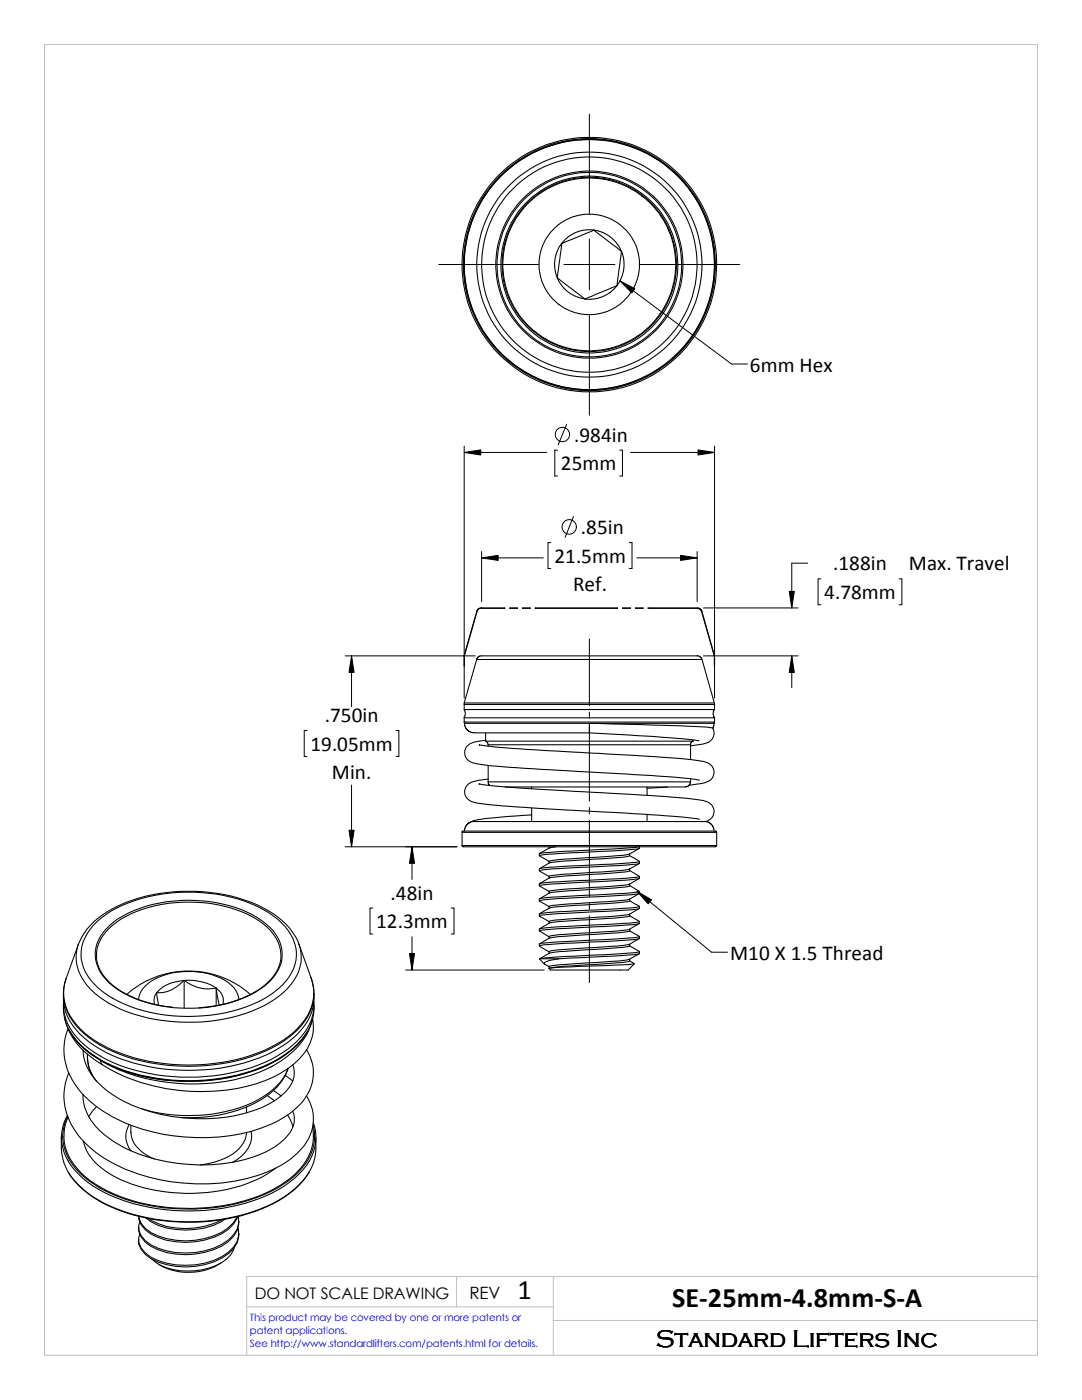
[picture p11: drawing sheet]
<svg xmlns="http://www.w3.org/2000/svg" width="216mm" height="279mm" viewBox="0 0 216 279" stroke-linecap="round" stroke-linejoin="round" font-family="sans-serif">
<path d="M8.9 8.9h198.1v261.6h-198.1zM91.1 254.8v6M110.4 254.8v15.7M207 254.8h-157.8v15.7M49.2 260.8h61.2M110.4 263.5h96.6" fill="none" stroke="#c0c0c0" stroke-width=".2"/>
<g fill="none" stroke="#000" stroke-width=".21">
<path d="M128.1 39.1l1.3 1.1 1.2 1.2 1 1.3 1 1.6 1.3 2.7 .8 3.3 .1 3-.3 3.1-.6 1.9-.8 2.1-1.7 2.7-2.5 2.6-1.3 1.1-1.6 1-2.7 1.2-3.3 .9-2.9 .1-3.2-.4-1.8-.5-2.2-.9-2.7-1.6-2.6-2.5-1.1-1.3-1-1.6-1.2-2.7-.8-3.3-.2-2.9 .4-3.2 .5-1.8 .9-2.2 1.7-2.7 2.4-2.6 1.3-1.1 1.6-1 2.7-1.2 3.3-.8 3-.2 1.9 .2 2 .4 3.2 1.2 2.9 1.8M111.2 55.5l5.5 4.2M111.2 55.5l1 1.7 1.1 1.1 1.7 .9 1.7 .4M112.1 48.6l-.5 .6-.5 1.1-.4 1.6v2l.5 1.5M112.1 48.6l-.9 6.9M118.4 45.9l1.7 .4 1.8 1.1 1.5 1.5 .6 1.3M118.5 45.9l-6.4 2.7M118.5 45.9h-1.8l-1.6 .4-1.8 1-1.2 1.3M118.5 45.9l5.5 4.3M123.1 57l-1.3 1.3-1.6 .9-1.5 .4-2 .1M123.1 57l-6.4 2.7M124 50.2l-.9 6.8"/>
<path d="M124 50.1l.5 1.6v2.1l-.4 1.4-1 1.8M111.5 60.7l-1.3-1.1-1.2-1.6-.9-1.9-.5-2.1v-2l.3-1.9 .7-1.9 1.1-1.6 1.7-1.8 1.2-.8 1.9-.8 1.9-.4h2l1.9 .3 1.8 .7 1.7 1.1 1.7 1.7 .8 1.2 .8 1.9 .5 1.9v2l-.3 1.9-.8 1.8-1 1.7-1.8 1.7-1.2 .8-1.8 .8-1.9 .4-2 .1-1.9-.4-1.9-.7-1.5-1M95.1 131.6l-2.5 8.7M95.1 131.6h45M96.1 121.4l-.6 .1-.3 .5-2.5 8.8-.1 2.1v-2.1l2.6-9.1 .6-.4h4.9l-4.6 .1M101.7 121.3l1.6 .1zM104.3 121.3l1.5 .1zM106.8 121.3l16.4 .1zM124.2 121.3l1.6 .1zM126.8 121.3l1.5 .1zM139.1 130.9h-43.3l-.6 .4-.1 .3M139.1 130.9l.6 .1 .4 .6"/>
<path d="M140.1 131.6l2.4 8.7M142.5 131l-2.5-9-.4-.5-10.3-.2h10.1l.3 .2 .4 .5 2.4 8.8v2.1l.1-1.9M92.6 144.1l.3 .3M92.6 141.6l.2 1-.2 .6M92.6 144.1h50M92.6 140.6h50M92.6 140.3h49.9M92.6 140.3v1.3M94.6 146.3h23M95.6 156.5h.1a356.8 356.8 0 0 0 24.3 1.7 193.7 193.7 0 0 1 20.6 1.7 2.07 2.07 0 0 1 1.9 1.9 2.07 2.07 0 0 1-1.7 2.2M95.7 148.7a128.5 128.5 0 0 0 14.7 1.2l10.4 .6a209.2 209.2 0 0 1 19.4 1.4 2.25 2.25 0 0 1 2 3.3 4 4 0 0 1-3 1.3l-1.7 .2M96.9 147.7a5.2 5.2 0 0 0-3.9 1.4 2.12 2.12 0 0 0 1.7 3.2l.4 .1a335.7 335.7 0 0 0 24.3 1.8h.9a232.8 232.8 0 0 1 18.8 1.4l.5 .1"/>
<path d="M96.9 147.9l.3 .2 .2 .5M96.9 147.9h41.4M96.9 146.3v1.6M97.4 155.5l-1.7 .2a3.3 3.3 0 0 0-2.7 1.4 2.15 2.15 0 0 0 1.6 3l.4 .1a398.4 398.4 0 0 0 26.6 1.9 200.8 200.8 0 0 1 18 1.4M97.4 156l.1 .4 .2 .3M97.4 148.6h40.4M97.4 156h40.4M97.4 148.6v.3M97.4 152.7v3.3M106.1 157.1v.3M117.6 144.4h-24.9l.1 .7 .6 .7 .6 .4h.6M117.6 144.4h24.9l-.3 .9a16.6 16.6 0 0 0-4.7-.4z"/>
<path d="M117.6 146.3a282.9 282.9 0 0 1 21.8 1.5M117.6 144.4v1.9M129.1 157.1v1.7M133.2 157.1l-4.1 .2M137.8 156l-.3 .7-.7 .4h-36M137.8 148.6v3M137.8 155.4v.6M138.3 147.9l-.4 .2-.1 .5M138.3 147.7v.2M142.2 145.3a2.25 2.25 0 0 1-2 3.2l-2.4 .3M142.5 141.6l-.2 .9 .3 .8M142.5 140.3l.1 .3"/>
<path d="M142.6 144.1l-.3 .3M142.6 143.3h-50v.8M142.6 140.6v1h-50M142.6 143.3v.8M92.2 166.1l.1-.2h50.6l.1 .2M92.2 168.7l.3 .3h50.2l.3-.3M92.2 166.1h50.8M92.2 166.1v2.6M92.2 168.7h50.8M92.7 165.9l.1-.6 .3-.7 .5-.4 .6-.2h46.8l.6 .2 .5 .4 .3 .7 .1 .6M106.1 162.6l-6.1 .5a23.6 23.6 0 0 0-6.1 .9l-.6 .4M106.1 161.2v2.8"/>
<path d="M107.6 173.8l2 1.1M107.6 179.8l2 1.1M107.6 173.4v.4M107.7 170.8l1.9 1.1M107.7 176.8l1.9 1.1M107.7 176.4l2.7-.4 10-.5a43 43 0 0 0 7.2-.6v.4a20.8 20.8 0 0 1-5.7 .5l-7.6 .4a32 32 0 0 0-6.7 .6v-.4M109.6 169v.2M109.6 171.9v.4M109.6 174.9v.4M111 169l-.7 .1a2.53 2.53 0 0 0-1.7 .7l-1 .5M125.6 170.8a48.7 48.7 0 0 1-8.2 .7l-6.4 .5a3.4 3.4 0 0 0-2.4 .8l-.9 .6 1.7-.3 11-.6a43 43 0 0 0 7.2-.6v.4a110.5 110.5 0 0 1-13.3 .9 32 32 0 0 0-6.7 .6M125.6 173.4v.4l-.1 .1-.8 .1-13.7 1a3.6 3.6 0 0 0-2.4 .8l-1 .6"/>
<path d="M125.6 176.4v.4a48.7 48.7 0 0 1-8.2 .7l-6.4 .5a3.4 3.4 0 0 0-2.4 .8l-.9 .6 2.7-.4 10-.5a34.7 34.7 0 0 0 7.2-.6v.4a43 43 0 0 1-7.2 .6l-6.1 .3a32 32 0 0 0-6.7 .6v-.4M125.6 179.4v.4a71.7 71.7 0 0 1-10.7 .9l-3.9 .3a4.1 4.1 0 0 0-2.4 .8l-.9 .6 3.8-.5 8.9-.4a34.7 34.7 0 0 0 7.2-.6v.4a74 74 0 0 1-10.3 .7l-3 .2a32 32 0 0 0-6.7 .6v-.4M125.6 179.7l2 1.1M125.6 176.7l2 1.2M125.6 173.7l2 1.2M125.6 170.8l2 1.1M125.6 170.4v.4M127.4 169l-5.5 .5-10.4 .5-2.9 .2-.9 .2M127.6 178.3a5.7 5.7 0 0 1-2.4 1.3l-14.9 1.1-.7 .1v.5M127.6 175.3a5.7 5.7 0 0 1-2.4 1.3l-14.2 1-1.4 .2v.5M127.6 172.3l-1 .6a5.2 5.2 0 0 1-3.5 .9l-8.2 .5a20.1 20.1 0 0 0-5.3 .6M127.6 169.3l-1 .6a5.2 5.2 0 0 1-3.5 .9l-8.2 .5a20.1 20.1 0 0 0-5.3 .6"/>
<path d="M127.6 169v.3a110.5 110.5 0 0 1-13.3 .9 32 32 0 0 0-6.7 .6v-.4M129.1 162.6v1.4M143 166.1v2.6M12.7 198.4a10.5 10.5 0 0 0 4.2 8.8 28.4 28.4 0 0 0 14.3 5.9 38.4 38.4 0 0 0 24.1-3.7 13.8 13.8 0 0 0 7.1-8.3l.3-2.7M12.7 199.9a10.3 10.3 0 0 0 4.2 8.7 28.4 28.4 0 0 0 14.3 5.9 39.3 39.3 0 0 0 22.9-3.1 16.9 16.9 0 0 0 7.7-7.1 8.7 8.7 0 0 0 .8-4.4M19.4 183.9a25.9 25.9 0 0 1 14.7-5.7 32 32 0 0 1 19.3 3.8 11.6 11.6 0 0 1 5.6 7 8.7 8.7 0 0 1-3.5 8.4 26.9 26.9 0 0 1-16.5 5.4 29.5 29.5 0 0 1-18.5-4.9 9.8 9.8 0 0 1-4.3-7.3 9.2 9.2 0 0 1 3.2-6.7zM20.1 193.8a14.3 14.3 0 0 0 8.1 5.9l3.6 1 2.6 .3M21.3 185.3a20.3 20.3 0 0 1 12-5.3 28.3 28.3 0 0 1 18.1 3.1 9.3 9.3 0 0 1 4.9 6.6 8.3 8.3 0 0 1-4.3 7.6 27.4 27.4 0 0 1-17.7 3.8 22.8 22.8 0 0 1-12.5-4.9 7.1 7.1 0 0 1-.5-10.9zM25.3 198.4l2.9-2.1 3.5-1.6 3.6-.8 3.2-.1 3.4 .5 3.4 1.2 2.5 1.3 2.2 1.7M27.6 199.5a5.2 5.2 0 0 1 3.2-4 15.3 15.3 0 0 1 14.8 .6 4.6 4.6 0 0 1 2.1 3.4M31.2 198.1a2.49 2.49 0 0 0-.3 2.3M31.2 198.1l.5 2.5"/>
<path d="M36.7 195.7a10.3 10.3 0 0 1 6.4 1.5M36.7 195.7a7.7 7.7 0 0 0-5.5 2.4M36.7 195.7a7 7 0 0 1-5.5 2.4M36.7 195.7a7.7 7.7 0 0 0 6.4 1.5M36.7 195.7v5.5M43.1 197.2a2.96 2.96 0 0 1 1.3 3.2M43.1 197.2l.7 3.4M43.1 197.2v3.5M55.4 193.5a12.7 12.7 0 0 1-7.1 5.7l-3.5 1.2-5.1 .7M55.4 193.6a7.1 7.1 0 0 0-2.1-8.6 21.8 21.8 0 0 0-12.5-4.8 28.1 28.1 0 0 0-16.7 3.2 9.2 9.2 0 0 0-4.8 6.6 6.2 6.2 0 0 0 .8 3.9M59.6 188.4a13.6 13.6 0 0 0-7.1-7.2 34.8 34.8 0 0 0-29.7 0 13.9 13.9 0 0 0-7.2 7.3M59.6 188.4a7.9 7.9 0 0 1-1.5 8 21 21 0 0 1-12 6.7 36.3 36.3 0 0 1-23.2-2.3 14.3 14.3 0 0 1-7.1-6.7 7.5 7.5 0 0 1-.1-5.7l-2.5 6.9"/>
<path d="M59.6 188.4l2.5 6.8a9.4 9.4 0 0 1-2.8 10.2 27.4 27.4 0 0 1-15.2 6.6 39.5 39.5 0 0 1-22.9-3 15.2 15.2 0 0 1-8-8 8.7 8.7 0 0 1 0-5.7M59.6 188.4h.1M62 195a9.2 9.2 0 0 1-1.9 9.8 25.6 25.6 0 0 1-14.4 7.2 40 40 0 0 1-24.5-2.8 15.4 15.4 0 0 1-8.1-8 8.9 8.9 0 0 1 .1-5.8M107.6 188.8l2 1.1M107.7 182.8l1.9 1.1M107.7 185.8l1.9 1.1M107.7 191.3l.9 1.1M107.7 191.3h3.8M109.6 192.9v.4M111.5 191.3l-1.9 .4-.9 .4v.3l.9 .5M125.6 182.8a71.7 71.7 0 0 1-10.7 .9l-3.9 .3a4.1 4.1 0 0 0-2.4 .8l-.9 .6 3.8-.4 8.9-.5a34.7 34.7 0 0 0 7.2-.6v.4l-1.2 .2-12.1 .7a32 32 0 0 0-6.7 .6v-.4M125.6 185.4v.4a147.9 147.9 0 0 1-13.8 1.1l-1.5 .2a2.53 2.53 0 0 0-1.7 .7l-.9 .6 3.8-.4 14.9-.8 1.2-.3v.4l-1.2 .2-14.9 .8-2.9 .3-1 .2v-.4"/>
<path d="M125.6 188.8a27.5 27.5 0 0 1-5.7 .6l-7.2 .5a7.1 7.1 0 0 0-5 1.4M125.6 188.8l2 1.1M125.6 185.8l2 1.1M125.6 182.8l2 1.1M125.6 191.8l1 .5-1.9 .2-9.3 .4a27.1 27.1 0 0 0-5.8 .4M125.6 191.8a27.5 27.5 0 0 1-5.7 .6l-5 .3a20.1 20.1 0 0 0-5.3 .6M125.6 182.4v.4M125.6 188.4v.4M125.6 191.4v.4M126.6 192.4l-1.3 1.2h-15.4l-.3-.3M127.6 187.3a7.5 7.5 0 0 1-5.4 1.5l-7.3 .5a20.1 20.1 0 0 0-5.3 .6v.3M127.6 184.3l-1 .6a3.5 3.5 0 0 1-2.6 .8l-9.1 .6a20.1 20.1 0 0 0-5.3 .6v.3"/>
<path d="M127.6 190.3a7.7 7.7 0 0 1-5.4 1.6l-7.3 .4a20.1 20.1 0 0 0-5.3 .6M127.6 181.3l-1 .6a5.1 5.1 0 0 1-3.5 .9l-8.2 .5a20.1 20.1 0 0 0-5.3 .6v.4M127.6 190.3a74 74 0 0 1-10.3 .8l-5.8 .2M127.6 190.3v-.4l-1.2 .3-13.6 .7-5.1 .4M12.7 200.5a11.1 11.1 0 0 0 5.1 9.5 32.1 32.1 0 0 0 16.6 5.6 38.4 38.4 0 0 0 20.9-4.1 14 14 0 0 0 7.1-8.4l.3-2.6M13 203.4a13.4 13.4 0 0 0 5.7 8l1.7 1.1M13.5 205.3a12 12 0 0 0 2.2 12.1 25.1 25.1 0 0 0 12.8 8 40 40 0 0 0 23.7-.3 17.1 17.1 0 0 0 8.7-5.9 8.4 8.4 0 0 0 .2-9.7M13.7 214.1a12.2 12.2 0 0 0 2.6 13.3 26 26 0 0 0 13.3 7.5 38 38 0 0 0 25.1-1.6 13.8 13.8 0 0 0 7.3-7 8.2 8.2 0 0 0-.9-7.6M14 206a19.6 19.6 0 0 0 11 7.8 39.9 39.9 0 0 0 28.9-1.5 17 17 0 0 0 7.4-6.3M14.6 207a17.3 17.3 0 0 0 5.5 4.6M16.6 218.4a9.5 9.5 0 0 0 3.2 7.2 27.5 27.5 0 0 0 15.5 6.6 30.5 30.5 0 0 0 18.8-2.9 8.2 8.2 0 0 0 4.6-5.2v-1.2l-.3-1.2M16.6 209.6a10 10 0 0 0 3.8 7.3 28.1 28.1 0 0 0 16.2 6.2 29.6 29.6 0 0 0 17.8-3.2 8.1 8.1 0 0 0 4.3-5.1v-1.3l-.3-1"/>
<path d="M16.7 209.7l-.1 .1M16.7 218.6l-.1 .1M17.4 210.4a8 8 0 0 0 1.9 5.4M17.5 211.1v.4a6.9 6.9 0 0 0 1 3.3M18.1 214l-.1 .1M20.1 211.6a36.7 36.7 0 0 0 21.1 4.6 33.1 33.1 0 0 0 13.2-3.4M53.3 218.7l1.5 1M54.6 217.6l1.5 1.1M56.9 214.6l1.5 1.1M60.7 206.8a20.4 20.4 0 0 1-10.3 7 39.7 39.7 0 0 1-29.1-1.5l-1.2-.7M62.3 203.5a13.5 13.5 0 0 1-6.3 8.3l-1.9 1.1M62.4 203.2a8.6 8.6 0 0 1-2.7 8.2 22.8 22.8 0 0 1-12.3 5.8 38.6 38.6 0 0 1-27-4.7l-.2-.2-.1-.7"/>
<path d="M12.2 227a11.3 11.3 0 0 0 4.4 10.3 29 29 0 0 0 14.5 6 39.2 39.2 0 0 0 24.5-3.8 14.5 14.5 0 0 0 7-7.5 12.4 12.4 0 0 0 .4-5M13.4 222.6a9.5 9.5 0 0 0 2.3 11.7 26.1 26.1 0 0 0 13.8 6.6 39.6 39.6 0 0 0 26.1-3.5 14.5 14.5 0 0 0 7-7.5 9.1 9.1 0 0 0 0-5.8M13.5 222.8a9.1 9.1 0 0 0 1.6 10.4 22.9 22.9 0 0 0 11.4 6.6 40.7 40.7 0 0 0 26.5-1.5 17 17 0 0 0 8.9-7.8 8.6 8.6 0 0 0 .6-6M13.5 222.9l-.1 .4a7.8 7.8 0 0 0-.6 3.5M16.6 227.8a10.4 10.4 0 0 0 5.4 6.5 33.8 33.8 0 0 0 22 3.3 25.5 25.5 0 0 0 11-4.5M19.3 220.9l-1.6 2M25.8 224.4a4.5 4.5 0 0 0 .4 5.3M26.1 224.6a5.7 5.7 0 0 0 3.4 6.1l1.3 .6M28.3 221.3a32.5 32.5 0 0 0 23.1-1.8 12.5 12.5 0 0 0 6.1-6.3 12.1 12.1 0 0 1-6.5 6.9 29.1 29.1 0 0 1-14.9 2.9M49.2 226a6.3 6.3 0 0 1-4.5 5.2l-1.8 .7-3 .6M49.2 220.9v1.2M50.1 225.8a5.3 5.3 0 0 1-2.8 5.6l-.9 .5"/>
<path d="M57.4 222.5l1.1 2.4M61.7 234a18.3 18.3 0 0 1-9.6 7.3 40.9 40.9 0 0 1-30.6-.7 18.5 18.5 0 0 1-7.8-6.6M62.4 225a9.3 9.3 0 0 1-2.8 8.5 25.3 25.3 0 0 1-13.3 6.8 39.8 39.8 0 0 1-24.8-2.6 16.7 16.7 0 0 1-7.8-7 9 9 0 0 1-1-3.9M27.6 244.9v.3M27.7 242.8a4.3 4.3 0 0 0 2.4 3.5 15.2 15.2 0 0 0 15.5-1l1-1 .8-1.5M27.7 242.7a4.2 4.2 0 0 0 2.4 3.3 15.6 15.6 0 0 0 14.2-.1l1.3-.9 1-1 .7-1.2M29.1 243a12.9 12.9 0 0 0 9.8 2.4 11.5 11.5 0 0 0 6-2.1M29.6 243.2a15 15 0 0 0 14.7 .3v-.1M44 252.1a12.1 12.1 0 0 1-12.4 .2M46.7 249a6.4 6.4 0 0 1-4.9 4 13 13 0 0 1-10.7-1l-.8-.8M47.5 245a4.3 4.3 0 0 1-1.9 4.9 15.1 15.1 0 0 1-15.5 1 4.2 4.2 0 0 1-2.4-3.9l.2-.7M47.5 242.8a4.4 4.4 0 0 1-1.9 4.6 15.1 15.1 0 0 1-15.5 1.1 4.2 4.2 0 0 1-2.4-3.9l.2-.8"/>
<path d="M47.6 246.4a4.5 4.5 0 0 1-2 3.8 15.1 15.1 0 0 1-15.5 1 4.4 4.4 0 0 1-2.5-3.6v-.2M47.6 244a4.6 4.6 0 0 1-2 3.8 15.3 15.3 0 0 1-15.5 1 4.2 4.2 0 0 1-2.4-3.6M47.7 243.7v.3M47.7 246.1v.3"/>
<circle cx="117.6" cy="52.8" r="17.4"/>
<circle cx="117.6" cy="52.8" r="21.5"/>
<circle cx="117.6" cy="52.8" r="22.5"/>
<circle cx="117.6" cy="52.8" r="18.4"/>
<circle cx="117.6" cy="52.8" r="25.2"/>
<circle cx="117.6" cy="52.8" r="25.4"/>
<circle cx="117.6" cy="52.8" r="25"/>
<circle cx="117.6" cy="52.8" r="17.7"/>
<circle cx="117.6" cy="52.8" r="18.7"/>
</g>
<g fill="none" stroke="#000" stroke-width=".2">
<path d="M117.6 22.8v19.8M87.5 52.8h19.9M112.5 52.8h10.2M117.6 47.7v10.2M123.7 56l3 1.6-.6 .9zM123.7 56l22.3 16.6h3.1M127.8 52.8h19.8M117.6 62.9v19.9M92.6 90.3l3.3-.5v1zM92.6 90.3h16.5M92.6 89v50.3M111.3 89.8h-.6v5.2h.6"/>
<path d="M113.1 84.7l-1.7 4.1M123.7 89.8h.5v5.2h-.5M125.8 90.3h16.8M139.3 89.8l3.3 .5-3.3 .5zM142.6 89v50.3M96.1 111.3l3.3-.5v1zM96.1 110.1v10M96.1 111.3h12.3M109.9 108.3h-.6v5.2h.6M114.4 103.1l-1.6 4.1M125.6 108.3h.5v5.2h-.5M127.1 111.3h12"/>
<path d="M135.8 110.8l3.3 .5-3.3 .5zM139.1 110.1v10M157.5 118h1l-.5 3.3zM161.2 112.4h-3.2v8.9M163.8 115.5h-.6v5.2h.6M179.4 115.5h.6v5.2h-.6M68.9 130.9h25.9M70.1 130.9l.6 3.3h-1.1zM70.1 130.9v10.1M117.6 127.5v13.3M140.4 121.3h18.9M140.4 130.9h18.9"/>
<path d="M158 130.9l.5 3.3h-1zM158 130.9v6.3M61.3 145.8h-.6v5.2h.6M70.1 156.7v12.3M79 145.8h.6v5.2h-.6M117.6 142.1v1.3M117.6 144.7v15.2M68.9 169h22.3M69.6 165.7h1.1l-.6 3.3zM82.2 169l.5 3.3h-1zM82.2 169v6.5M117.6 161.2v1.2"/>
<path d="M117.6 163.7v15.2M127.1 177.9l2.9 1.7-.7 .8zM127.1 177.9l14.9 12.1h3.2M74.4 181.2h-.6v5.2h.6M80.9 193.6h27.7M81.7 190.3h1l-.5 3.3zM82.2 186.9v6.7M90 181.2h.6v5.2h-.6M117.6 180.2v1.3M117.6 182.8v13.3"/>
<circle cx="112.2" cy="86.7" r="1.44"/>
<circle cx="113.6" cy="105.2" r="1.45"/>
</g>
<path d="M123.7 56l3 1.6-.6 .9zM92.6 90.3l3.3-.5v1zM139.3 89.8l3.3 .5-3.3 .5zM96.1 111.3l3.3-.5v1zM135.8 110.8l3.3 .5-3.3 .5zM70.1 130.9l.6 3.3h-1.1zM158 130.9l.5 3.3h-1zM157.5 118h1l-.5 3.3zM69.6 165.7h1.1l-.6 3.3zM82.2 169l.5 3.3h-1zM127.1 177.9l2.9 1.7-.7 .8zM81.7 190.3h1l-.5 3.3z" fill="#000"/>
<g font-size="5.6">
<text x="103.3" y="259.2">1</text>
<text x="134.1" y="260.9">SE-25mm-4.8mm-S-A</text>
</g>
<text font-size="4.9" x="130.9" y="268.7">Standard Lifters Inc</text>
<g font-size="4.2">
<text x="149.6" y="74.2">6mm Hex</text>
<text x="114.6" y="88.1">.984in</text>
<text x="111.9" y="93.9">25mm</text>
<text x="115.9" y="106.6">.85in</text>
<text x="110.6" y="112.3">21.5mm</text>
<text x="166.2" y="113.8">.188in</text>
<text x="181.4" y="113.8">Max. Travel</text>
<text x="114.3" y="118">Ref.</text>
<text x="164.5" y="119.5">4.78mm</text>
<text x="61.9" y="149.8">19.05mm</text>
<text x="64.8" y="144.1">.750in</text>
<text x="66.2" y="155.5">Min.</text>
<text x="77.9" y="179.5">.48in</text>
<text x="75.1" y="185.3">12.3mm</text>
<text x="145.7" y="191.6">M10 X 1.5 Thread</text>
</g>
<text font-size="3.4" x="93.7" y="259.2">REV</text>
<text font-size="3.2" x="50.8" y="259.2">DO NOT SCALE DRAWING</text>
<g font-size="2" fill="#00f">
<text x="49.9" y="263.7">This product may be covered by one or more patents or</text>
<text x="49.9" y="266.2">patent applications.</text>
<text x="49.9" y="268.7">See http://www.standardlifters.com/patents.html for details.</text>
</g>
</svg>
